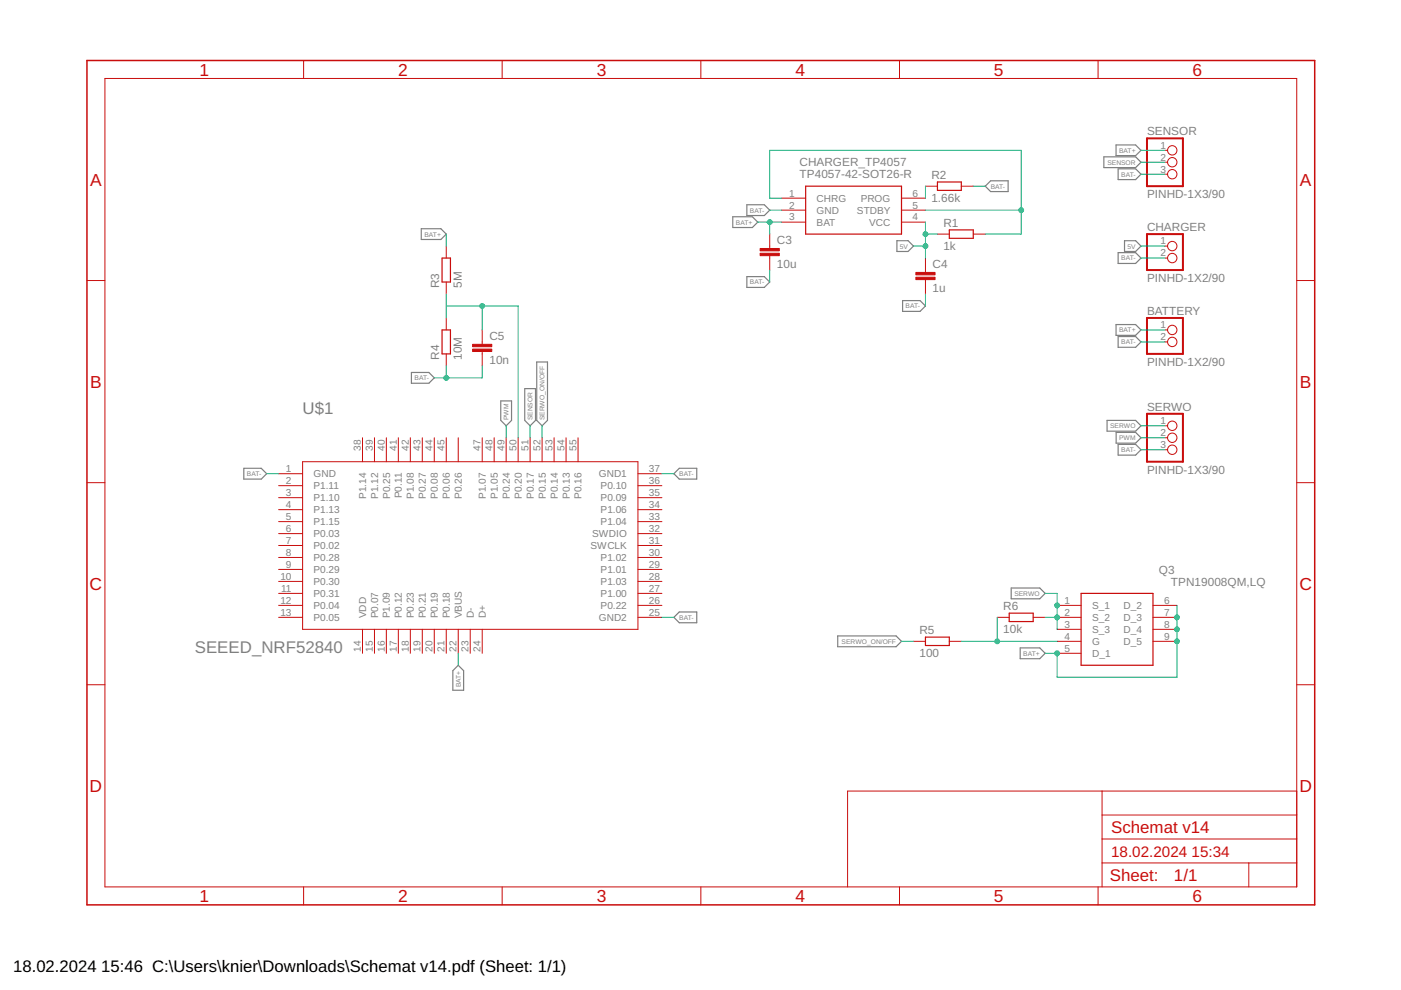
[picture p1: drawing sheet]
<svg xmlns="http://www.w3.org/2000/svg" width="297mm" height="210mm" viewBox="0 0 297 210" stroke-linecap="round" stroke-linejoin="round" font-family="sans-serif">
<g fill="none" stroke="#808080" stroke-width=".25">
<path d="M208.9 39.5l1.1-1.2h3.7v2.3h-3.7zM234 33.3h6.8l1.1 1.1-1.1 1.1h-6.8zM236.6 30.7h4.2l1.1 1.2-1.1 1.1h-4.2zM237.1 35.8h3.7l1.1 1.1-1.1 1.2h-3.7zM89.3 48.5h4.2l1.1 1.1-1.1 1.2h-4.2zM155.4 46h4.1l1.2 1.1-1.2 1.1h-4.1zM158.3 43.4h3.8l1.1 1.2-1.1 1.1h-3.8zM158.3 58.7h3.8l1.1 1.1-1.1 1.1h-3.8zM190.2 51h2.3l1.2 1.2-1.2 1.1h-2.3zM237.1 53.6h3.7l1.1 1.1-1.1 1.2h-3.7zM238.4 51h2.4l1.1 1.2-1.1 1.1h-2.4zM87.2 79h3.7l1.2 1.1-1.2 1.2h-3.7z"/>
<path d="M113.8 76.8h2.3v12.3l-1.2 1.2-1.1-1.2zM191.4 63.7h3.7l1.1 1.2-1.1 1.1h-3.7zM236.6 68.8h4.2l1.1 1.2-1.1 1.1h-4.2zM237.1 71.4h3.7l1.1 1.1-1.1 1.1h-3.7zM51.7 99.3h3.7l1.1 1.1-1.1 1.2h-3.7zM106.2 85h2.3v4.1l-1.2 1.2-1.1-1.2zM111.3 82.4h2.2v6.7l-1.1 1.2-1.1-1.2zM234.7 89.1h6.1l1.1 1.2-1.1 1.1h-6.1zM236.6 91.7h4.2l1.1 1.1-1.1 1.2h-4.2zM237.1 94.2h3.7l1.1 1.2-1.1 1.1h-3.7zM142.9 100.4l1.1-1.1h3.7v2.3h-3.7zM142.9 130.9l1.1-1.1h3.7v2.2h-3.7z"/>
<path d="M177.6 134.8h12.4l1.1 1.2-1.1 1.1h-12.4zM214.4 124.7h6.1l1.1 1.1-1.1 1.2h-6.1zM216.3 137.4h4.2l1.1 1.1-1.1 1.2h-4.2zM97.2 141.1l1.1 1.1v4.1h-2.3v-4.1z"/>
</g>
<path d="M243.2 29.3h7.6v10.2h-7.6zM243.2 49.6h7.6v7.7h-7.6zM243.2 67.4h7.6v7.6h-7.6zM243.2 87.7h7.6v10.2h-7.6z" fill="none" stroke="#c90d0c" stroke-width=".42"/>
<g fill="none" stroke="#c90d0c" stroke-width=".21">
<path d="M22.2 16.6h252.7v171.4h-252.7zM64.4 12.8v3.8M106.5 12.8v3.8M148.6 12.8v3.8M190.7 12.8v3.8M232.8 12.8v3.8M196.2 39.5h2.6M203.8 39.5h2.6M247 31.9h.6M247 34.4h.6M247 36.9h.6M18.4 59.5h3.8"/>
<path d="M94.6 52.2v2.5M94.6 59.8v2.5M163.2 49.6v3.1M163.2 54.2v3.1M165.7 42h5.1M165.7 44.6h5.1M165.7 47.1h5.1M191.1 42h5.1M191.1 44.6h5.1M191.1 47.1h5.1M196.2 54.7v3.1M196.2 59.3v3"/>
<path d="M198.8 49.6h2.5M206.4 49.6h2.5M247 52.2h.6M247 54.7h.6M274.9 59.5h3.8M94.6 67.4v2.6M94.6 75v2.6M102.2 70v3M102.2 74.5v3.1M247 70h.6M247 72.5h.6M64.2 97.9h71.1v35.5h-71.1z"/>
<path d="M76.9 92.8v5.1M79.4 92.8v5.1M81.9 92.8v5.1M84.5 92.8v5.1M87 92.8v5.1M89.5 92.8v5.1M92.1 92.8v5.1M94.6 92.8v5.1M97.2 92.8v5.1M102.2 92.8v5.1M104.8 92.8v5.1M107.3 92.8v5.1"/>
<path d="M109.9 92.8v5.1M112.4 92.8v5.1M114.9 92.8v5.1M117.5 92.8v5.1M120 92.8v5.1M122.6 92.8v5.1M247 90.3h.6M247 92.8h.6M247 95.4h.6M18.4 102.3h3.8M59.1 100.4h5.1M59.1 103h5.1"/>
<path d="M59.1 105.5h5.1M59.1 108.1h5.1M59.1 110.6h5.1M59.1 113.1h5.1M59.1 115.7h5.1M59.1 118.2h5.1M135.3 100.4h5M135.3 103h5M135.3 105.5h5M135.3 108.1h5M135.3 110.6h5M135.3 113.1h5"/>
<path d="M135.3 115.7h5M135.3 118.2h5M274.9 102.3h3.8M59.1 128.4h5.1M59.1 130.9h5.1M59.1 120.7h5.1M59.1 123.3h5.1M59.1 125.8h5.1M76.9 133.4v5.1M79.4 133.4v5.1M81.9 133.4v5.1M84.5 133.4v5.1"/>
<path d="M87 133.4v5.1M89.5 133.4v5.1M92.1 133.4v5.1M94.6 133.4v5.1M97.2 133.4v5.1M99.7 133.4v5.1M102.2 133.4v5.1M135.3 128.4h5M135.3 130.9h5M135.3 120.7h5M135.3 123.3h5M135.3 125.8h5"/>
<path d="M193.7 136h2.5M201.3 136h2.5M211.4 130.9h2.6M219.1 130.9h2.5M224.1 128.4h5.1M224.1 130.9h5.1M224.1 133.4h5.1M224.1 136h5.1M224.1 138.5h5.1M244.5 128.4h5M244.5 130.9h5M244.5 133.4h5"/>
<path d="M244.5 136h5M18.4 145.2h3.8M274.9 145.2h3.8M233.7 167.7v20.3M233.7 177.9h41.2M233.7 172.8h41.2M274.9 167.7h-95.2v20.3M64.4 188v3.9M106.5 188v3.9M148.6 188v3.9M190.7 188v3.9M232.8 188v3.9"/>
<path d="M233.7 183h41.2M264.8 183v5"/>
<circle cx="248.5" cy="31.9" r=".99"/>
<circle cx="248.5" cy="34.4" r=".99"/>
<circle cx="248.5" cy="36.9" r=".99"/>
<circle cx="248.5" cy="54.7" r=".99"/>
<circle cx="248.5" cy="52.2" r=".99"/>
<circle cx="248.5" cy="70" r=".99"/>
<circle cx="248.5" cy="72.5" r=".99"/>
<circle cx="248.5" cy="90.3" r=".99"/>
<circle cx="248.5" cy="95.4" r=".99"/>
<circle cx="248.5" cy="92.8" r=".99"/>
</g>
<path d="M170.8 39.5h20.3v10.1h-20.3zM198.8 38.6h5v1.8h-5zM93.7 54.7h1.8v5.1h-1.8zM201.3 48.7h5.1v1.8h-5.1zM93.7 70h1.8v5h-1.8zM196.2 135.1h5.1v1.8h-5.1zM214 130h5.1v1.8h-5.1zM229.2 125.8h15.3v15.3h-15.3z" fill="none" stroke="#c90d0c" stroke-width=".25"/>
<g fill="#c90d0c" stroke="#c90d0c" stroke-width=".21">
<path d="M161.2 53.7h4v.5h-4z"/>
<path d="M161.2 52.7h4v.5h-4z"/>
<path d="M194.2 58.8h4v.5h-4z"/>
<path d="M194.2 57.8h4v.5h-4z"/>
<path d="M100.2 74h4.1v.5h-4.1z"/>
<path d="M100.2 73h4.1v.5h-4.1z"/>
</g>
<path d="M18.4 12.8h260.3v179.1h-260.3z" fill="none" stroke="#c90d0c" stroke-width=".32"/>
<g fill="none" stroke="#0dab76" stroke-width=".21">
<path d="M196.2 39.5v2.5M206.4 39.5h2.5M241.9 31.9h5.1M241.9 36.9h5.1M241.9 34.4h5.1M94.6 49.6v2.6M160.7 47.1h5M163.2 47.1v2.5M163.2 57.3v2.5M163.2 44.6h2.5M165.7 42h-2.5v-10.1h53.3v17.7h-7.6M193.7 52.2h2.5"/>
<path d="M196.2 47.1v7.6M196.2 49.6h2.6M196.2 44.6h20.3M241.9 52.2h5.1M241.9 54.7h5.1M94.6 62.3v5.1M94.6 77.6v2.5M94.6 64.9h15.3v27.9M102.2 77.6v2.5h-10.1M102.2 64.9v5.1M196.2 62.3v2.6M241.9 70h5.1"/>
<path d="M241.9 72.5h5.1M107.3 90.3v2.5M112.4 90.3v2.5M114.9 90.3v2.5M241.9 90.3h5.1M241.9 95.4h5.1M241.9 92.8h5.1M56.5 100.4h2.6M140.3 100.4h2.6M97.2 138.5v2.6M140.3 130.9h2.6M191.1 136h2.6"/>
<path d="M203.8 136h20.3M211.4 130.9v5.1M221.6 125.8h2.5v7.6M221.6 130.9h2.5M249.5 128.4v15.2h-25.4v-5.1h-2.5"/>
</g>
<g fill="#0dab76" stroke="#0dab76" stroke-width=".21">
<circle cx="196.2" cy="49.6" r=".51"/>
<circle cx="196.2" cy="52.2" r=".51"/>
<circle cx="211.4" cy="136" r=".51"/>
<circle cx="224.1" cy="130.9" r=".51"/>
<circle cx="224.1" cy="128.4" r=".51"/>
<circle cx="249.5" cy="130.9" r=".51"/>
<circle cx="249.5" cy="136" r=".51"/>
<circle cx="249.5" cy="133.4" r=".51"/>
<circle cx="224.1" cy="138.5" r=".51"/>
<circle cx="163.2" cy="47.1" r=".51"/>
<circle cx="94.6" cy="80.1" r=".51"/>
<circle cx="216.5" cy="44.6" r=".51"/>
<circle cx="102.2" cy="64.9" r=".51"/>
</g>
<g font-size="3.7" fill="#c90d0c">
<text x="42.3" y="16">1</text>
<text x="84.4" y="16">2</text>
<text x="126.5" y="16">3</text>
<text x="168.6" y="16">4</text>
<text x="210.7" y="16">5</text>
<text x="252.9" y="16">6</text>
<text x="19.1" y="39.3">A</text>
<text x="275.6" y="39.3">A</text>
<text x="19.1" y="82.2">B</text>
<text x="275.6" y="82.2">B</text>
<text x="19" y="125.1">C</text>
<text x="275.5" y="125.1">C</text>
<text x="19" y="167.9">D</text>
<text x="275.5" y="167.9">D</text>
<text x="42.3" y="191.2">1</text>
<text x="84.4" y="191.2">2</text>
<text x="126.5" y="191.2">3</text>
<text x="168.6" y="191.2">4</text>
<text x="210.7" y="191.2">5</text>
<text x="252.9" y="191.2">6</text>
</g>
<g font-size="3.6" fill="#808080">
<text x="64.1" y="87.7">U$1</text>
<text x="41.3" y="138.5">SEEED_NRF52840</text>
</g>
<g font-size="3.6" fill="#c90d0c">
<text x="235.6" y="176.6">Schemat v14</text>
<text x="235.3" y="186.9">Sheet:</text>
<text x="248.9" y="186.8">1/1</text>
</g>
<g font-size="3.5">
<text x="2.8" y="206.1">18.02.2024</text>
<text x="21.5" y="206.1">15:46 C:\Users\knier\Downloads\Schemat v14.pdf (Sheet: 1/1)</text>
</g>
<g font-size="3.2" fill="#c90d0c">
<text x="235.6" y="181.7">18.02.2024</text>
<text x="252.6" y="181.7">15:34</text>
</g>
<g font-size="2.5" fill="#808080">
<text x="243.2" y="28.7">SENSOR</text>
<text x="169.5" y="35.3">CHARGER_TP4057</text>
<text x="169.5" y="37.8">TP4057-42-SOT26-R</text>
<text x="197.5" y="38">R2</text>
<text x="197.5" y="42.8">1.66k</text>
<text x="243.2" y="42">PINHD-1X3/90</text>
<text x="164.7" y="51.8">C3</text>
<text x="200" y="52.9">1k</text>
<text x="200" y="48.1">R1</text>
<text x="243.2" y="49">CHARGER</text>
<text x="164.7" y="56.9">10u</text>
<text x="197.7" y="56.9">C4</text>
<text x="243.2" y="59.8">PINHD-1X2/90</text>
<text x="93.1" y="61.1" transform="rotate(-90 93.1 61.1)">R3</text>
<text x="97.9" y="61.1" transform="rotate(-90 97.9 61.1)">5M</text>
<text x="197.7" y="62">1u</text>
<text x="243.2" y="66.8">BATTERY</text>
<text x="93.1" y="76.3" transform="rotate(-90 93.1 76.3)">R4</text>
<text x="97.9" y="76.3" transform="rotate(-90 97.9 76.3)">10M</text>
<text x="103.8" y="77.2">10n</text>
<text x="103.8" y="72.1">C5</text>
<text x="243.2" y="77.6">PINHD-1X2/90</text>
<text x="243.2" y="87.1">SERWO</text>
<text x="243.2" y="100.4">PINHD-1X3/90</text>
<text x="245.7" y="121.6">Q3</text>
<text x="248.3" y="124.2">TPN19008QM,LQ</text>
<text x="212.7" y="129.4">R6</text>
<text x="194.9" y="134.5">R5</text>
<text x="212.7" y="134.2">10k</text>
<text x="194.9" y="139.3">100</text>
</g>
<g font-size="2.1" fill="#808080">
<text x="246" y="31.5">1</text>
<text x="246" y="34.1">2</text>
<text x="167.3" y="41.7">1</text>
<text x="193.5" y="41.7">6</text>
<text x="246" y="36.6">3</text>
<text x="167.3" y="44.2">2</text>
<text x="167.3" y="46.7">3</text>
<text x="173.1" y="42.8">CHRG</text>
<text x="173.1" y="45.3">GND</text>
<text x="173.1" y="47.9">BAT</text>
<text x="181.7" y="45.3">STDBY</text>
<text x="182.5" y="42.8">PROG</text>
<text x="184.3" y="47.9">VCC</text>
<text x="193.5" y="44.2">5</text>
<text x="193.5" y="46.7">4</text>
<text x="246" y="51.8">1</text>
<text x="246" y="54.4">2</text>
<text x="246" y="69.6">1</text>
<text x="246" y="72.1">2</text>
<text x="246" y="89.9">1</text>
<text x="76.5" y="95.6" transform="rotate(-90 76.5 95.6)">38</text>
<text x="79" y="95.6" transform="rotate(-90 79 95.6)">39</text>
<text x="81.6" y="95.6" transform="rotate(-90 81.6 95.6)">40</text>
<text x="84.1" y="95.6" transform="rotate(-90 84.1 95.6)">41</text>
<text x="86.6" y="95.6" transform="rotate(-90 86.6 95.6)">42</text>
<text x="89.2" y="95.6" transform="rotate(-90 89.2 95.6)">43</text>
<text x="91.7" y="95.6" transform="rotate(-90 91.7 95.6)">44</text>
<text x="94.3" y="95.6" transform="rotate(-90 94.3 95.6)">45</text>
<text x="101.9" y="95.6" transform="rotate(-90 101.9 95.6)">47</text>
<text x="104.4" y="95.6" transform="rotate(-90 104.4 95.6)">48</text>
<text x="107" y="95.6" transform="rotate(-90 107 95.6)">49</text>
<text x="109.5" y="95.6" transform="rotate(-90 109.5 95.6)">50</text>
<text x="112" y="95.6" transform="rotate(-90 112 95.6)">51</text>
<text x="114.6" y="95.6" transform="rotate(-90 114.6 95.6)">52</text>
<text x="117.1" y="95.6" transform="rotate(-90 117.1 95.6)">53</text>
<text x="119.7" y="95.6" transform="rotate(-90 119.7 95.6)">54</text>
<text x="122.2" y="95.6" transform="rotate(-90 122.2 95.6)">55</text>
<text x="246" y="92.5">2</text>
<text x="246" y="95">3</text>
<text x="60.6" y="100.1">1</text>
<text x="66.5" y="101.2">GND</text>
<text x="127" y="101.2">GND1</text>
<text x="137.6" y="100.1">37</text>
<text x="60.6" y="102.6">2</text>
<text x="60.6" y="105.2">3</text>
<text x="60.6" y="107.7">4</text>
<text x="66.5" y="103.7">P1.11</text>
<text x="66.5" y="106.3">P1.10</text>
<text x="77.6" y="105.8" transform="rotate(-90 77.6 105.8)">P1.14</text>
<text x="80.1" y="105.8" transform="rotate(-90 80.1 105.8)">P1.12</text>
<text x="82.7" y="105.8" transform="rotate(-90 82.7 105.8)">P0.25</text>
<text x="85.2" y="105.6" transform="rotate(-90 85.2 105.6)">P0.11</text>
<text x="87.8" y="105.8" transform="rotate(-90 87.8 105.8)">P1.08</text>
<text x="90.3" y="105.8" transform="rotate(-90 90.3 105.8)">P0.27</text>
<text x="92.8" y="105.8" transform="rotate(-90 92.8 105.8)">P0.08</text>
<text x="95.4" y="105.8" transform="rotate(-90 95.4 105.8)">P0.06</text>
<text x="97.9" y="105.8" transform="rotate(-90 97.9 105.8)">P0.26</text>
<text x="103" y="105.8" transform="rotate(-90 103 105.8)">P1.07</text>
<text x="105.5" y="105.8" transform="rotate(-90 105.5 105.8)">P1.05</text>
<text x="108.1" y="105.8" transform="rotate(-90 108.1 105.8)">P0.24</text>
<text x="110.6" y="105.8" transform="rotate(-90 110.6 105.8)">P0.20</text>
<text x="113.2" y="105.8" transform="rotate(-90 113.2 105.8)">P0.17</text>
<text x="115.7" y="105.8" transform="rotate(-90 115.7 105.8)">P0.15</text>
<text x="118.2" y="105.8" transform="rotate(-90 118.2 105.8)">P0.14</text>
<text x="120.8" y="105.8" transform="rotate(-90 120.8 105.8)">P0.13</text>
<text x="123.3" y="105.8" transform="rotate(-90 123.3 105.8)">P0.16</text>
<text x="127.4" y="103.7">P0.10</text>
<text x="127.4" y="106.3">P0.09</text>
<text x="137.6" y="102.6">36</text>
<text x="137.6" y="105.2">35</text>
<text x="137.6" y="107.7">34</text>
<text x="60.6" y="110.2">5</text>
<text x="60.6" y="112.8">6</text>
<text x="66.5" y="108.8">P1.13</text>
<text x="66.5" y="111.3">P1.15</text>
<text x="66.5" y="113.9">P0.03</text>
<text x="125.6" y="113.9">SWDIO</text>
<text x="127.4" y="108.8">P1.06</text>
<text x="127.4" y="111.3">P1.04</text>
<text x="137.6" y="110.2">33</text>
<text x="137.6" y="112.8">32</text>
<text x="60.6" y="115.3">7</text>
<text x="60.6" y="117.8">8</text>
<text x="66.5" y="116.4">P0.02</text>
<text x="66.5" y="119">P0.28</text>
<text x="125.2" y="116.4">SWCLK</text>
<text x="127.4" y="119">P1.02</text>
<text x="137.6" y="115.3">31</text>
<text x="137.6" y="117.8">30</text>
<text x="59.4" y="122.9">10</text>
<text x="59.6" y="125.5">11</text>
<text x="60.6" y="120.4">9</text>
<text x="66.5" y="121.5">P0.29</text>
<text x="66.5" y="124">P0.30</text>
<text x="127.4" y="121.5">P1.01</text>
<text x="127.4" y="124">P1.03</text>
<text x="137.6" y="120.4">29</text>
<text x="137.6" y="122.9">28</text>
<text x="137.6" y="125.5">27</text>
<text x="59.4" y="128">12</text>
<text x="59.4" y="130.5">13</text>
<text x="66.5" y="126.6">P0.31</text>
<text x="66.5" y="129.1">P0.04</text>
<text x="66.5" y="131.7">P0.05</text>
<text x="77.6" y="131.1" transform="rotate(-90 77.6 131.1)">VDD</text>
<text x="80.1" y="131.1" transform="rotate(-90 80.1 131.1)">P0.07</text>
<text x="82.7" y="131.1" transform="rotate(-90 82.7 131.1)">P1.09</text>
<text x="85.2" y="131.1" transform="rotate(-90 85.2 131.1)">P0.12</text>
<text x="87.8" y="131.1" transform="rotate(-90 87.8 131.1)">P0.23</text>
<text x="90.3" y="131.1" transform="rotate(-90 90.3 131.1)">P0.21</text>
<text x="92.8" y="131.1" transform="rotate(-90 92.8 131.1)">P0.19</text>
<text x="95.4" y="131.1" transform="rotate(-90 95.4 131.1)">P0.18</text>
<text x="97.9" y="131.1" transform="rotate(-90 97.9 131.1)">VBUS</text>
<text x="100.5" y="131.1" transform="rotate(-90 100.5 131.1)">D-</text>
<text x="103" y="131.1" transform="rotate(-90 103 131.1)">D+</text>
<text x="127" y="131.7">GND2</text>
<text x="127.4" y="126.6">P1.00</text>
<text x="127.4" y="129.1">P0.22</text>
<text x="137.6" y="128">26</text>
<text x="137.6" y="130.5">25</text>
<text x="225.7" y="128">1</text>
<text x="225.7" y="130.5">2</text>
<text x="231.6" y="129.1">S_1</text>
<text x="231.6" y="131.7">S_2</text>
<text x="238.2" y="129.1">D_2</text>
<text x="238.2" y="131.7">D_3</text>
<text x="246.8" y="128">6</text>
<text x="246.8" y="130.5">7</text>
<text x="225.7" y="133.1">3</text>
<text x="225.7" y="135.6">4</text>
<text x="231.6" y="134.2">S_3</text>
<text x="231.6" y="136.7">G</text>
<text x="238.2" y="134.2">D_4</text>
<text x="238.2" y="136.7">D_5</text>
<text x="246.8" y="133.1">8</text>
<text x="246.8" y="135.6">9</text>
<text x="76.5" y="138.1" transform="rotate(-90 76.5 138.1)">14</text>
<text x="79" y="138.1" transform="rotate(-90 79 138.1)">15</text>
<text x="81.6" y="138.1" transform="rotate(-90 81.6 138.1)">16</text>
<text x="84.1" y="138.1" transform="rotate(-90 84.1 138.1)">17</text>
<text x="86.6" y="138.1" transform="rotate(-90 86.6 138.1)">18</text>
<text x="89.2" y="138.1" transform="rotate(-90 89.2 138.1)">19</text>
<text x="91.7" y="138.1" transform="rotate(-90 91.7 138.1)">20</text>
<text x="94.3" y="138.1" transform="rotate(-90 94.3 138.1)">21</text>
<text x="96.8" y="138.1" transform="rotate(-90 96.8 138.1)">22</text>
<text x="99.3" y="138.1" transform="rotate(-90 99.3 138.1)">23</text>
<text x="101.9" y="138.1" transform="rotate(-90 101.9 138.1)">24</text>
<text x="225.7" y="138.2">5</text>
<text x="231.6" y="139.3">D_1</text>
</g>
<g font-size="1.4" fill="#808080">
<text x="234.8" y="34.9">SENSOR</text>
<text x="237.3" y="32.4">BAT+</text>
<text x="210" y="40">BAT-</text>
<text x="237.7" y="37.5">BAT-</text>
<text x="156" y="47.6">BAT+</text>
<text x="159" y="45.1">BAT-</text>
<text x="90" y="50.2">BAT+</text>
<text x="190.8" y="52.7">5V</text>
<text x="239" y="52.7">5V</text>
<text x="237.7" y="55.2">BAT-</text>
<text x="159" y="60.3">BAT-</text>
<text x="192" y="65.4">BAT-</text>
<text x="237.3" y="70.5">BAT+</text>
<text x="237.7" y="73">BAT-</text>
<text x="87.9" y="80.6">BAT-</text>
<text x="107.8" y="89.1" transform="rotate(-90 107.8 89.1)">PWM</text>
<text x="112.9" y="89.1" transform="rotate(-90 112.9 89.1)">SENSOR</text>
<text x="115.4" y="89.1" transform="rotate(-90 115.4 89.1)">SERWO_ON/OFF</text>
<text x="235.4" y="90.8">SERWO</text>
<text x="237.3" y="93.3">PWM</text>
<text x="237.7" y="95.9">BAT-</text>
<text x="52.3" y="100.9">BAT-</text>
<text x="144" y="100.9">BAT-</text>
<text x="144" y="131.4">BAT-</text>
<text x="215.1" y="126.3">SERWO</text>
<text x="178.4" y="136.5">SERWO_ON/OFF</text>
<text x="217" y="139">BAT+</text>
<text x="97.7" y="145.7" transform="rotate(-90 97.7 145.7)">BAT+</text>
</g>
</svg>
